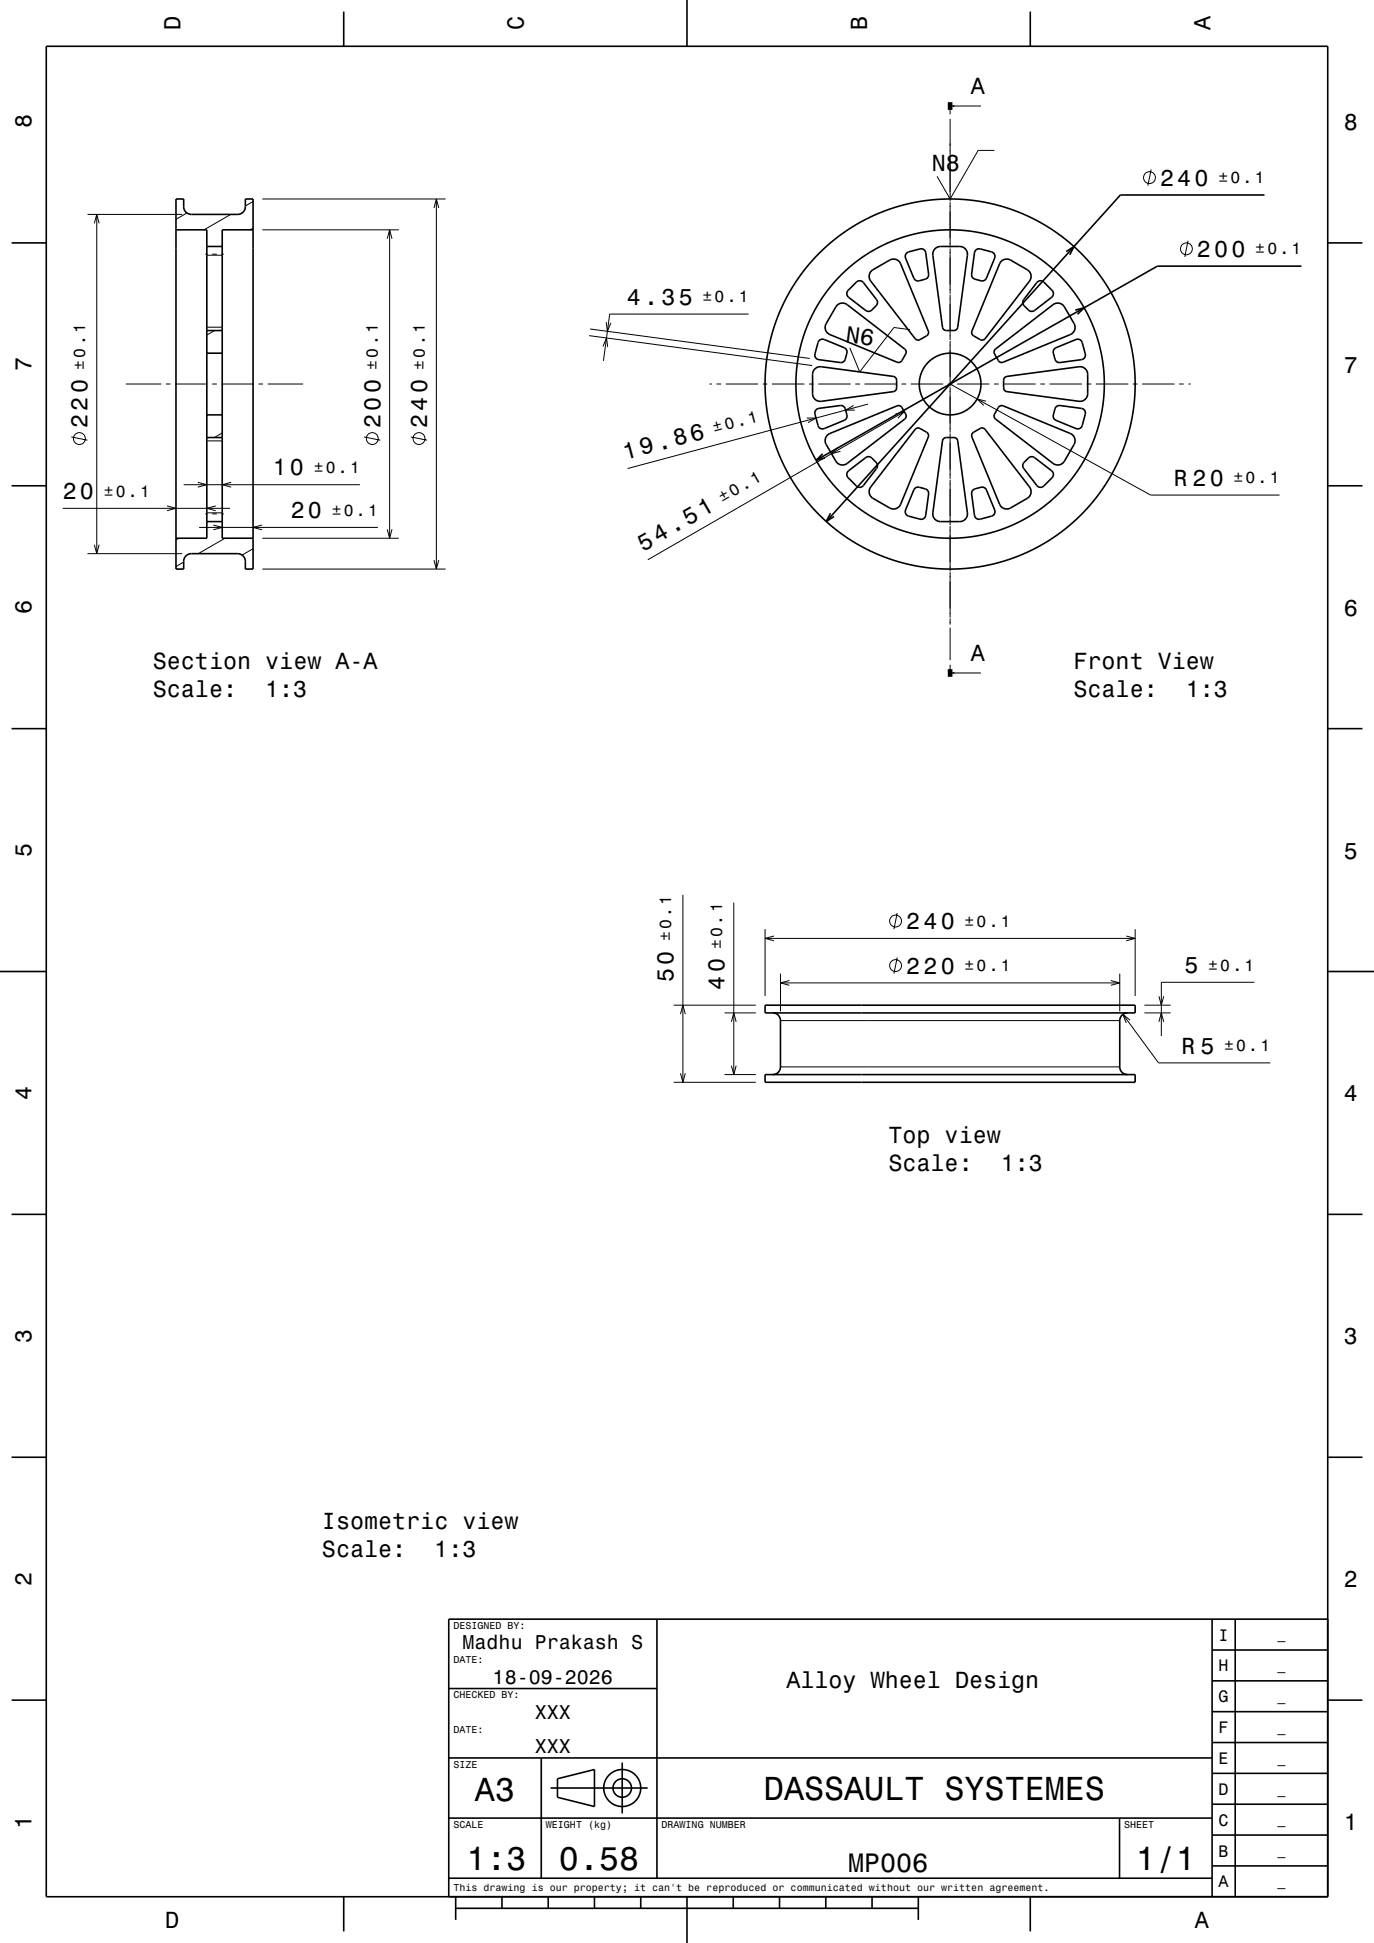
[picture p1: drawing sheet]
<svg xmlns="http://www.w3.org/2000/svg" width="297mm" height="420mm" viewBox="0 0 297 420" stroke-linecap="round" stroke-linejoin="round" font-family="sans-serif">
<g fill="none" stroke="#000" stroke-width=".22">
<path d="M205.4 23.8v.9M205.4 25.7v7.8M205.4 33.7v9.8M206.3 22.9h5.7M214.9 32.5h-3.5l-6 10.5-2.9-4.9M248.8 36.6l-.7 3.5M18.9 46.3h20.5M20.4 48.3l.5-2 .5 2M20.9 46.3v73.4M40.4 46l-2.4 1.4M44.4 54.9h.5M44.7 55.2h3.3"/>
<path d="M45.9 54.9h1M47.9 54.9h.5M48 53.2l-.1 .1M49.9 46.3l-5.8 3.4M54.7 49.3l-.6 .4M54.7 43.6l-1.7 .9M56.7 49.7h29.5M56.7 43h39.6M83.7 51.6l.5-1.9 .5 1.9M84.2 49.7v66.6M93.8 44.9l.5-1.9 .5 1.9M94.3 43v80"/>
<path d="M205.4 43.7v9.8M205.4 53.7v9.8M256.8 52l-.7 3.5M44.7 70.7h3.3M46.4 71.5l-1.7 .9M48 76.3h-.1M127.4 72.6l48.1 6.4M127.6 71.1l47.4 6.4M130.3 74.9l.8-1.8 .3 1.9M131 69.6l.3 2 .8-1.8M161.8 67.9h-30l-1.4 10.1M196.7 71.3l-3.5-.5-7.4 9.6-2.1-5.2"/>
<path d="M205.4 63.7v9.8M205.4 73.7v9.8M15.4 94.5l3.5 .7M27.2 83h7.7M35.9 83h1M37.9 83h7M44.7 95.3h3.3M44.8 89.7l-.1 .1M45.9 83h1M47.9 83h7M48 93.6l-1.7 1M55.9 83h1"/>
<path d="M57.9 83h7.6M78.7 94.5l3.5 .7M88.8 94.5l3.5 .7M153.4 83h.5M154.9 83h1M156.9 83h7M164.9 83h1M166.9 83h7M174.4 90.4h2l-1.7 1M174.9 83h1M176.9 83h7M181.2 96.7l-1.5 1.4 2-.5"/>
<path d="M184.5 87.7l-1.7 1h2M184.9 83h1M186.9 83h7M187.6 87.4l-51.9 13.9M193.5 89.5l2-.5-1.4 1.4M194.9 83h1M195.5 89l-55.5 32M196.9 83h7M204.9 83h1M205.4 83.7v9.8M205.4 93.7v9.8M205.4 83l43.3 24h27.9"/>
<path d="M206.9 83h7M213.1 86.7l-1.9-.5 1.4 1.4M214.9 83h1M216.9 83h7M224.9 83h1M226.9 83h7M234.9 83h1M236.9 83h7M244.9 83h1M246.9 83h7M254.9 83h1M256.9 83h.5"/>
<path d="M13.5 109.9h36.2M18.9 119.7h20.5M20.4 117.7l.5 2 .5-2M36.1 109.4l1.9 .5-1.9 .5M38.6 116.3l-.6 .4M39.7 104.8h38.1M42.8 104.3l1.9 .5-1.9 .5M43 114h38.7M44.4 111.1h.5M44.7 110.9h3.3M44.9 112.7l-.2 .1M45.9 111.1h1"/>
<path d="M46.1 113.5l1.9 .5-1.9 .5M46.6 109.4l-1.9 .5 1.9 .5M47.9 111.1h.5M48.6 116.3l-5.7 3.4M50 104.3l-2 .5 2 .5M54.7 118.6l-2.4 1.4M56.6 113.5l-1.9 .5 1.9 .5M56.7 116.3h29.5M83.7 114.4l.5 1.9 .5-1.9M205.4 103.7v9.8M205.4 113.7v9.8M39.7 121.5l-1.7 1"/>
<path d="M56.7 123h39.6M93.8 121.1l.5 1.9 .5-1.9M205.4 123.7v9.8M205.4 133.7v1.3M205.4 135.7v7M205.4 143.7v.9M206.3 145.5h5.7M147.6 193.4v40.6M158.6 195.1v37.2M193.9 197.3l-.7 3.5M145.6 217.3h17.8M147.1 219.2l.5-1.9 .5 1.9"/>
<path d="M156.6 219h6.8M165.4 200.8v14.5M165.4 202.8h80M167.3 202.3l-1.9 .5 1.9 .6M168.7 210.5v8.1M168.7 212.5h73.3M170.6 211.9l-1.9 .6 1.9 .5M193.9 207l-.7 3.5M240.1 211.9l1.9 .6-1.9 .5M242 210.5v8.1M242.7 219.3l7.7 10.5h24.2M243.4 202.3l2 .5-2 .6"/>
<path d="M245.4 200.8v14.5M247.4 217.3h5.6M247.4 219h5.6M250.5 215.3l.5 2 .5-2M271.1 212.3h-20.1v11.7M145.6 234h17.8M147.1 232l.5 2 .5-2M156.6 232.3h6.8M158.1 220.9l.5-1.9 .5 1.9M158.1 230.3l.5 2 .5-2M168.7 220.6h73.3M168.7 230.6h73.3"/>
<path d="M244.3 220.5l-1.6-1.2 .7 1.8M250.5 220.9l.5-1.9 .5 1.9"/>
<circle cx="248.5" cy="38.4" r="1.28"/>
<circle cx="256.5" cy="53.8" r="1.28"/>
<circle cx="17.2" cy="94.8" r="1.28"/>
<circle cx="80.5" cy="94.8" r="1.28"/>
<circle cx="90.6" cy="94.8" r="1.28"/>
<circle cx="193.6" cy="199.1" r="1.28"/>
<circle cx="193.6" cy="208.7" r="1.28"/>
</g>
<g fill="none" stroke="#000" stroke-width=".35">
<path d="M10 10h277v400h-277zM74.3 2.5v7.5M148.5 0v10M222.7 2.5v7.5M2.5 52.5h7.5M38 43h1.7v1.7a1.67 1.67 0 0 0 1.7 1.6h10a1.67 1.67 0 0 0 1.6-1.6v-1.7h1.7v80h-1.7v-1.7a1.67 1.67 0 0 0-1.6-1.6h-10a1.67 1.67 0 0 0-1.7 1.6v1.7h-1.7zM38 49.7h6.7v66.6h-6.7M44.7 53.3h3.3M54.7 49.7h-6.7v66.6h6.7M188.3 58.6l4-2.4a1.66 1.66 0 0 1 2.4 .8l6 14.7-.2 .7-1.6 1-.7 .1-.4-.3-9.6-12.4a1.67 1.67 0 0 1 .1-2.2zM196 54.7l.4-.2 2.7-.7 .4 .1 .4 .3 .2 .4 .6 4.7v.4l-.3 .4-1.9 .6-.5-.1-.4-.3-1.9-4.7v-.5zM202.2 53.7l.8-.4h4.5a1.67 1.67 0 0 1 1.6 1.9l-2.1 15.7-.6 .5h-2l-.5-.2-.2-.5-2.1-15.5 .1-.9z"/>
<path d="M211 54l.4-.2h.5l2.6 .7 .5 .6v.7l-1.8 4.3-.2 .4-.5 .2-1.9-.4-.4-.3-.2-.5 .6-4.9zM216.4 56.5a1.67 1.67 0 0 1 2-.3l3.6 2.1a1.67 1.67 0 0 1 .5 2.5l-9.7 12.5-.7 .2-1.7-.9-.4-.6 .1-.4zM230.5 54.4l1.6-1.1-.9 1.8M273.3 42.1h-31.1l-63.6 70.6M281.3 57.5h-31.1l-73.8 42M287 52.5h7.5M44.7 71.5h3.3M44.7 76.3h3.3M176.2 79.7l.6-.4h.7l15.6 2.1 .4 .1 .3 .4v2.1l-.5 .6-15.8 2.1a1.67 1.67 0 0 1-1.9-1.6v-4.3l.2-.7zM177 73.7l.4-.3h.8l4.4 1.9 .4 .3 .1 .5-.6 1.9-.4 .3-.5 .1-5-.8-.4-.4-.1-.5zM180.9 66.1a1.67 1.67 0 0 1 2.2-.2l12.5 9.5 .3 .6-.1 .5-1 1.6-.4 .2h-.5l-14.5-6a1.67 1.67 0 0 1-.8-2.4zM183.3 62.8l2-2 .5-.1 .4 .1 .4 .3 2.9 3.7 .2 .6-.2 .5-1.2 1.2-.5 .2-.5-.1-4-3.1-.3-.7z"/>
<path d="M215.2 75.4l12.4-9.5a1.67 1.67 0 0 1 2.5 .4l2.1 3.6a1.67 1.67 0 0 1-.8 2.4l-14.8 6.1-.6-.3-1-1.6-.1-.7zM224.3 60.9l.7-.2 .6 .3 1.9 1.9 .2 .7-.4 .7-3.7 2.8-.4 .2h-.5l-1.5-1.4-.1-.7 .2-.4zM227.9 75.5l.4-.3 4.3-1.8h.7l.4 .2 .2 .5 .7 2.8-.2 .5-.6 .3-5.1 .6-.4-.2-.3-.5-.3-1.5zM232.4 67l1.9-.5-1.4 1.4M44.7 94.6h3.3M44.7 89.7h3.3M176.4 88.6l.6-.3 5.1-.6 .5 .5 .5 1.9-.2 .5-.4 .3-4.3 1.7-.7 .1-.4-.3-.3-.4-.7-2.7zM177.8 98.1l-1.4 1.4 1.9-.5M178.8 94.1l.6-.4 14.5-6h.7l.3 .4 1 1.6-.1 .5-.2 .4-12.5 9.6a1.67 1.67 0 0 1-2.4-.5l-2.1-3.6a1.67 1.67 0 0 1 .2-2zM198 92.7l.4-.2 .5 .1 1.6 1 .2 .6-6 14.8a1.67 1.67 0 0 1-2.4 .8l-3.6-2.1a1.67 1.67 0 0 1-.5-2.4zM203.9 94.9l.7-.3h1.6l.4 .1 .4 .4 2.1 15.8a1.67 1.67 0 0 1-1.6 1.8h-4.2a1.67 1.67 0 0 1-1.7-1.8l2.1-15.6zM210.3 93.6l1.8-1.1 .7 .2 9.7 12.6a1.67 1.67 0 0 1-.5 2.4l-3.6 2.1a1.67 1.67 0 0 1-2.3-.8l-6-14.5-.1-.5z"/>
<path d="M215.9 87.9l.5-.2h.4l14.6 6a1.67 1.67 0 0 1 .8 2.4l-2.1 3.6a1.67 1.67 0 0 1-2.5 .5l-12.6-9.8-.1-.7zM217.2 81.6l.5-.2 15.5-2.1a1.67 1.67 0 0 1 1.9 1.6v4.2a1.67 1.67 0 0 1-1.9 1.6l-15.7-2.1-.4-.3-.2-.5 .1-1.8zM221.4 99.9l1.1-1 .4-.2 .5 .1 4.1 3.1 .2 .7-.1 .5-2.1 2.1-.5 .1h-.5l-.4-.3-2.9-3.9-.1-.5zM228.2 88l.4-.3h.5l5.1 .7 .3 .4 .1 .5-.9 3.1-.4 .3-.7-.1-4.5-1.8-.3-.4-.1-.5zM2.5 105h7.5M44.7 112.7h3.3M179.5 111l-.9 1.7 1.7-1.1M183.3 101.9l4.2-3.2 .7 .2 1.4 1.4 .1 .5-.2 .5-2.9 3.7-.6 .3-.7-.1-2-1.9-.3-.7zM197.8 105.6l.7-.3 1.5 .4 .6 .4 .1 .4-.6 5.1-.3 .4-.4 .2-3-.6-.4-.2-.3-.4v-.8zM210.3 105.9l1.9-.6 .5 .1 .4 .3 1.9 4.5v.7l-.2 .4-3.1 1-.5-.1-.4-.4-.2-.4-.6-4.6 .1-.5zM287 105h7.5M2.5 157.5h7.5"/>
<path d="M287 157.5h7.5M0 210h10M165.4 217.3h80v1.7h-80zM167 219a1.66 1.66 0 0 1 1.7 1.6v10a1.67 1.67 0 0 1-1.7 1.7M243.7 219a1.67 1.67 0 0 0-1.7 1.6v10a1.67 1.67 0 0 0 1.7 1.7M287 210h10M165.4 232.3h80v1.7h-80zM2.5 262.5h7.5M287 262.5h7.5M2.5 315h7.5M287 315h7.5M142 350v56"/>
<path d="M262 356.7h25M262 350v60M267 350v60M287 350h-190v60M2.5 367.5h7.5M97 365h45M262 376.7h25M262 370h25M262 363.3h25M287 367.5h7.5M97 393h165M97 380h165"/>
<path d="M117 380v26M119 386.5h21M120.5 384.5l8-2v8l-8-2zM134.5 381v11M242 393v13M262 396.7h25M262 390h25M262 383.3h25M74.3 410v7.5M97 406h165M98.5 412.5h100M98.5 410v5"/>
<path d="M108.5 410v2.5M118.5 410v2.5M128.5 410v2.5M138.5 410v2.5M148.5 410v10M158.5 410v2.5M168.5 410v2.5M178.5 410v2.5M188.5 410v2.5M198.5 410v5M222.7 410v7.5M262 403.3h25"/>
<circle cx="205.4" cy="83" r="33.3"/>
<circle cx="205.4" cy="83" r="40"/>
<circle cx="205.4" cy="83" r="6.7"/>
<circle cx="134.5" cy="386.5" r="2"/>
<circle cx="134.5" cy="386.5" r="4"/>
</g>
<path d="M205.4 22.1v1.7M205.4 144.6v1.7" fill="none" stroke="#000" stroke-width="1" stroke-linecap="butt"/>
<g fill="#000">
<path d="M205.4 22.9l.9-.2v.5z" fill-rule="evenodd"/>
<path d="M205.4 145.5l.9-.3v.5z" fill-rule="evenodd"/>
</g>
<g font-size="7.2">
<text x="102.7" y="389.3">A3</text>
<text x="165.1" y="389.1">DASSAULT SYSTEMES</text>
<text x="100.8" y="404.3">1:3</text>
<text x="120.8" y="404.3">0.58</text>
<text x="245.5" y="404.3">1/1</text>
</g>
<text font-size="5.8" x="183.3" y="404.6">MP006</text>
<g font-size="5.1">
<text x="135.1" y="99.4" transform="rotate(-15 135.1 99.4)">19.86</text>
<text x="139" y="119.3" transform="rotate(-30 139 119.3)">54.51</text>
</g>
<g font-size="5">
<text x="39" y="6.5" transform="rotate(-90 39 6.5)">D</text>
<text x="113.2" y="6.5" transform="rotate(-90 113.2 6.5)">C</text>
<text x="187.4" y="6.5" transform="rotate(-90 187.4 6.5)">B</text>
<text x="261.6" y="6.5" transform="rotate(-90 261.6 6.5)">A</text>
<text x="209.8" y="20.3">A</text>
<text x="6.8" y="27.8" transform="rotate(-90 6.8 27.8)">8</text>
<text x="290.5" y="28.1">8</text>
<text x="201.4" y="37.1">N8</text>
<text x="250.8" y="40.1">240</text>
<text x="258.7" y="55.5">200</text>
<text x="135.5" y="65.9">4.35</text>
<text x="182.7" y="74" transform="rotate(7 182.7 74)">N6</text>
<text x="6.8" y="80.3" transform="rotate(-90 6.8 80.3)">7</text>
<text x="290.5" y="80.6">7</text>
<text x="18.9" y="92.5" transform="rotate(-90 18.9 92.5)">220</text>
<text x="82.2" y="92.5" transform="rotate(-90 82.2 92.5)">200</text>
<text x="92.3" y="92.5" transform="rotate(-90 92.3 92.5)">240</text>
<text x="13.5" y="107.9">20</text>
<text x="58.9" y="102.8">10</text>
<text x="253.7" y="105">R 20</text>
<text x="62.8" y="112">20</text>
<text x="6.8" y="132.8" transform="rotate(-90 6.8 132.8)">6</text>
<text x="290.5" y="133.1">6</text>
<text x="209.8" y="142.8">A</text>
<text x="33" y="144.5">Section view A-A</text>
<text x="232" y="144.5">Front View</text>
<text x="33" y="150.6">Scale:</text>
<text x="57.3" y="150.6">1:3</text>
<text x="232" y="150.6">Scale:</text>
<text x="256.3" y="150.6">1:3</text>
<text x="6.8" y="185.3" transform="rotate(-90 6.8 185.3)">5</text>
<text x="290.5" y="185.6">5</text>
<text x="195.9" y="200.8">240</text>
<text x="145.6" y="212.3" transform="rotate(-90 145.6 212.3)">50</text>
<text x="156.6" y="213.9" transform="rotate(-90 156.6 213.9)">40</text>
<text x="195.9" y="210.5">220</text>
<text x="256" y="210.3">5</text>
<text x="255.4" y="227.8">R 5</text>
<text x="6.8" y="237.8" transform="rotate(-90 6.8 237.8)">4</text>
<text x="290.5" y="238.1">4</text>
<text x="192" y="247.1">Top view</text>
<text x="192" y="253.2">Scale:</text>
<text x="216.3" y="253.2">1:3</text>
<text x="6.8" y="290.3" transform="rotate(-90 6.8 290.3)">3</text>
<text x="290.5" y="290.6">3</text>
<text x="69.6" y="330.5">Isometric view</text>
<text x="69.6" y="336.6">Scale:</text>
<text x="93.9" y="336.6">1:3</text>
<text x="6.8" y="342.8" transform="rotate(-90 6.8 342.8)">2</text>
<text x="290.5" y="343.1">2</text>
<text x="170" y="364.9">Alloy Wheel Design</text>
<text x="6.8" y="395.3" transform="rotate(-90 6.8 395.3)">1</text>
<text x="290.5" y="395.6">1</text>
<text x="35.7" y="416.8">D</text>
<text x="258.3" y="416.8">A</text>
</g>
<g font-size="4.3">
<text x="100" y="356.5">Madhu Prakash S</text>
<text x="106.5" y="364">18-09-2026</text>
<text x="115.6" y="371.5">XXX</text>
<text x="115.6" y="379">XXX</text>
</g>
<g font-size="3.6">
<text x="263.4" y="354.6">I</text>
<text x="263.4" y="361.3">H</text>
<text x="263.4" y="368">G</text>
<text x="263.4" y="374.6">F</text>
<text x="263.4" y="381.3">E</text>
<text x="263.4" y="388">D</text>
<text x="263.4" y="394.6">C</text>
<text x="263.4" y="401.3">B</text>
<text x="263.4" y="408">A</text>
</g>
<g font-size="3.5">
<text x="263.4" y="39.6">±0.1</text>
<text x="271.3" y="55">±0.1</text>
<text x="151.9" y="65.4">±0.1</text>
<text x="18.4" y="79.9" transform="rotate(-90 18.4 79.9)">±0.1</text>
<text x="81.7" y="79.9" transform="rotate(-90 81.7 79.9)">±0.1</text>
<text x="91.8" y="79.9" transform="rotate(-90 91.8 79.9)">±0.1</text>
<text x="154.4" y="93.6" transform="rotate(-15 154.4 93.6)">±0.1</text>
<text x="22.4" y="107.4">±0.1</text>
<text x="67.8" y="102.3">±0.1</text>
<text x="266.6" y="104.5">±0.1</text>
<text x="71.7" y="111.5">±0.1</text>
<text x="156.2" y="108.8" transform="rotate(-30 156.2 108.8)">±0.1</text>
<text x="145.1" y="203.4" transform="rotate(-90 145.1 203.4)">±0.1</text>
<text x="208.5" y="200.3">±0.1</text>
<text x="156.1" y="205.1" transform="rotate(-90 156.1 205.1)">±0.1</text>
<text x="208.5" y="209.9">±0.1</text>
<text x="261.2" y="209.8">±0.1</text>
<text x="264.6" y="227.2">±0.1</text>
</g>
<g font-size="2.9">
<text x="276.1" y="354.4">_</text>
<text x="276.1" y="361.1">_</text>
<text x="276.1" y="367.7">_</text>
<text x="276.1" y="374.4">_</text>
<text x="276.1" y="381">_</text>
<text x="276.1" y="387.7">_</text>
<text x="276.1" y="394.4">_</text>
<text x="276.1" y="401.1">_</text>
<text x="276.1" y="407.7">_</text>
</g>
<g font-size="2.2">
<text x="98" y="352.1">DESIGNED BY:</text>
<text x="98" y="359.6">DATE:</text>
<text x="98" y="367.1">CHECKED BY:</text>
<text x="98" y="374.6">DATE:</text>
<text x="98" y="382.1">SIZE</text>
<text x="98" y="395.1">SCALE</text>
<text x="118" y="395.1">WEIGHT (kg)</text>
<text x="143" y="395.1">DRAWING NUMBER</text>
<text x="243" y="395.1">SHEET</text>
<text x="98" y="408.8">This drawing is our property; it can't be reproduced or communicated without our written agreement.</text>
</g>
</svg>
